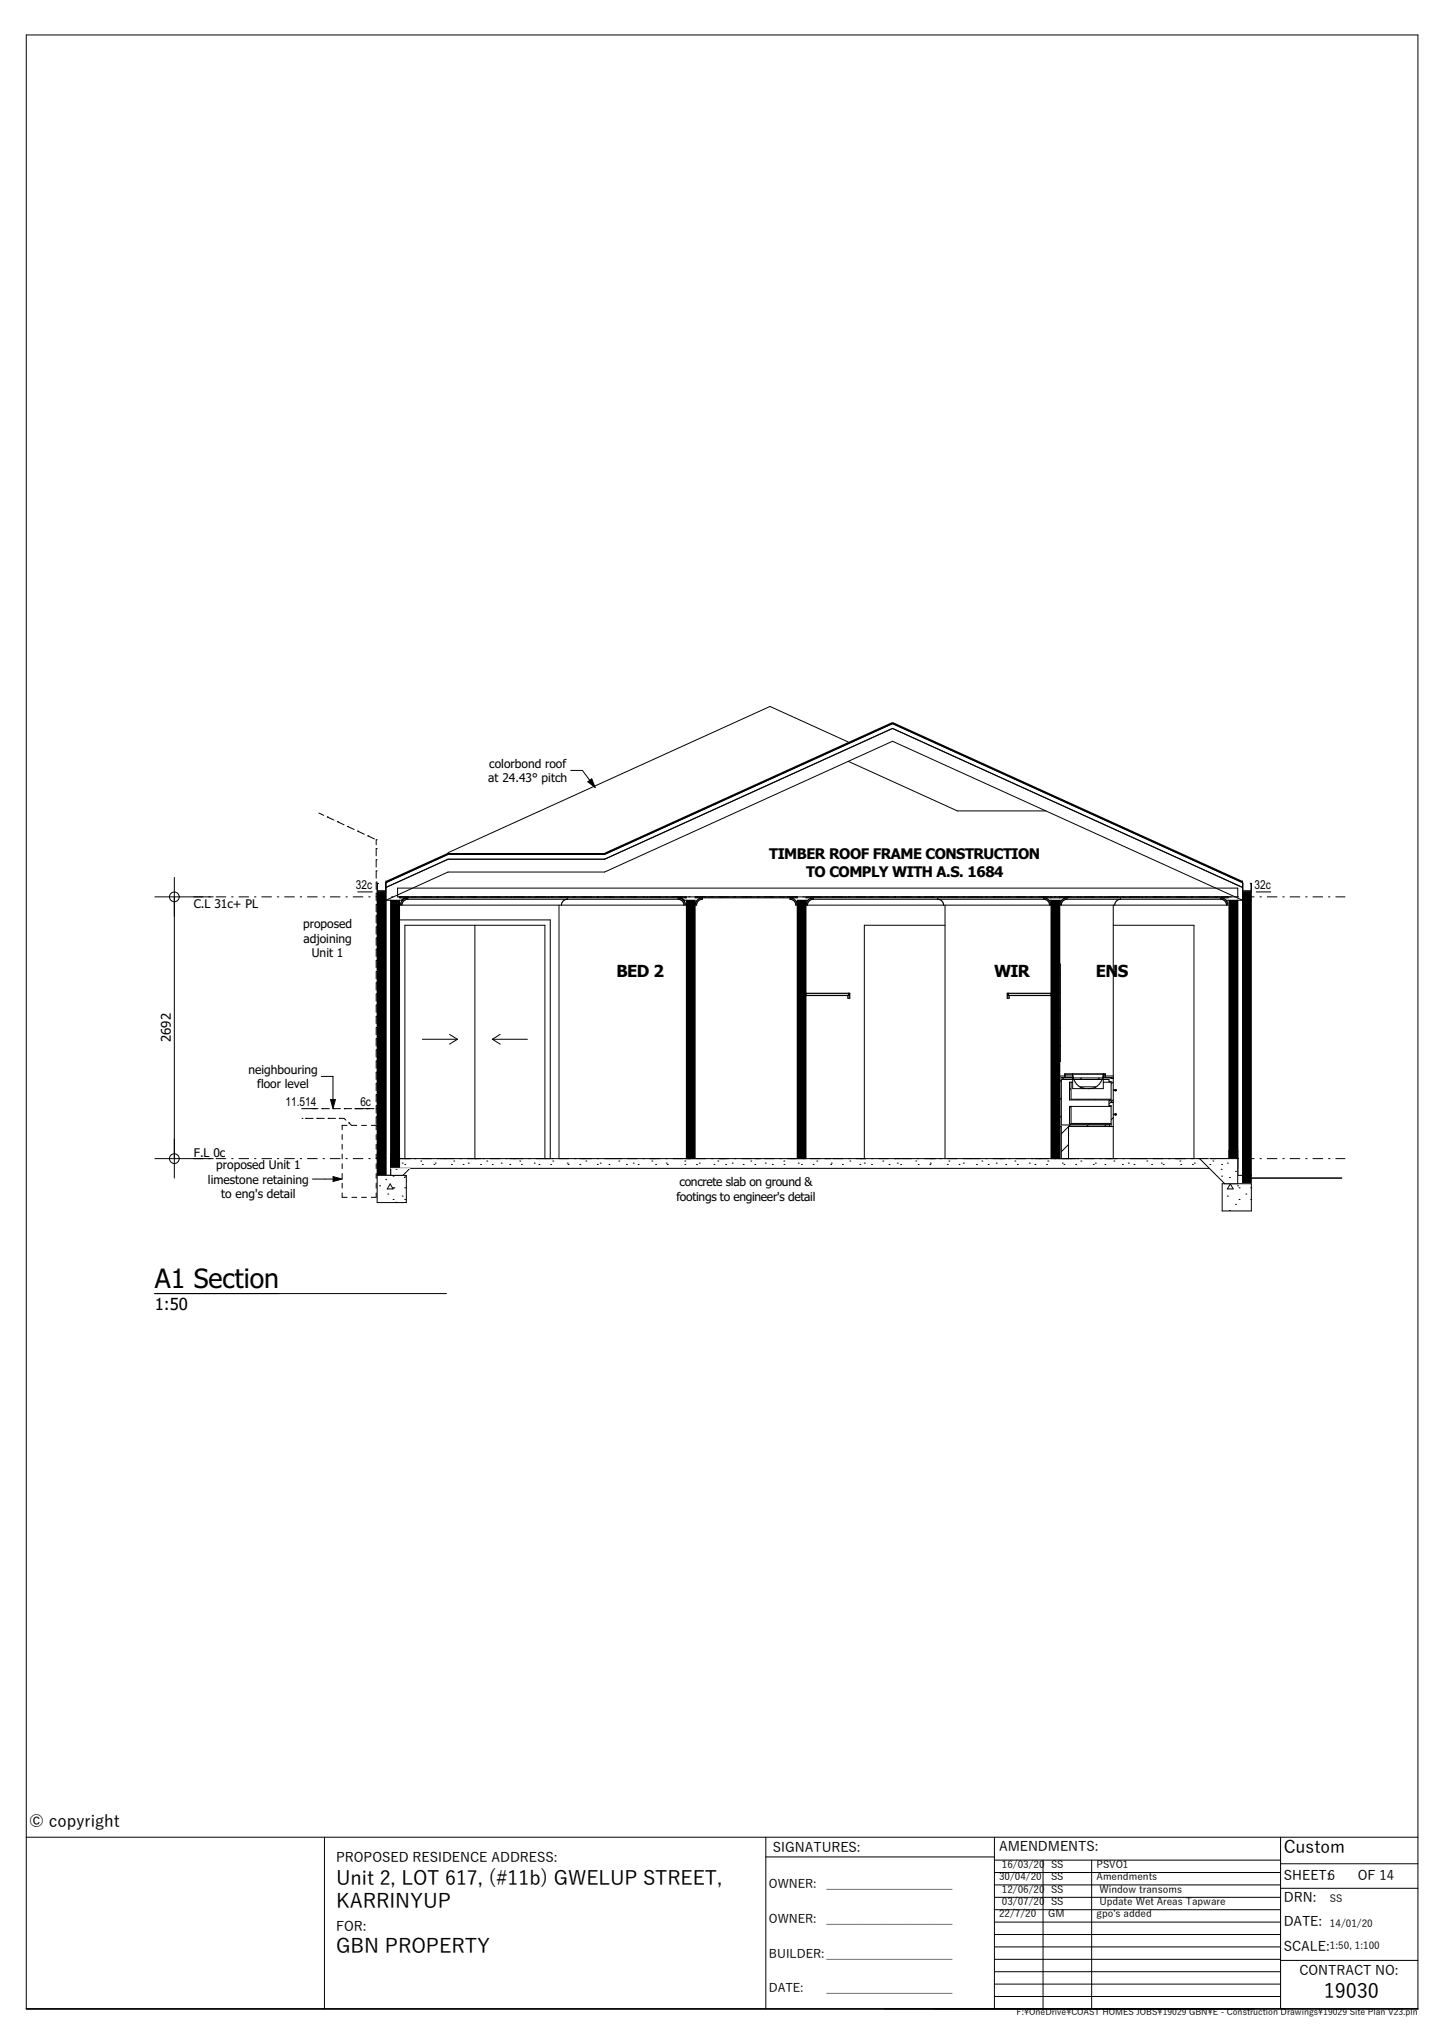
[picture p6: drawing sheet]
<svg xmlns="http://www.w3.org/2000/svg" width="297mm" height="420mm" viewBox="0 0 297 420" stroke-linecap="round" stroke-linejoin="round" font-family="sans-serif">
<g fill="none" stroke="#000" stroke-width=".21">
<path d="M5.4 7.2h286.2v406h-286.2zM5.4 377.9h286.2M66.7 377.9v35.3M157.5 377.9v35.3M204.5 377.9v35.3M263.4 377.9v35.3M157.5 381.9h47M204.5 397.9h58.9M204.5 395.3h58.9M204.5 392.8h58.9M204.5 390.2h58.9M204.5 387.7h58.9"/>
<path d="M204.5 385.1h58.9M204.5 382.6h58.9M214.5 382.6v30.6M224.5 382.6v30.6M263.4 383.3h28.2M263.4 388.4h28.2M204.5 408.1h58.9M204.5 405.5h58.9M204.5 403h58.9M204.5 400.4h58.9M204.5 410.6h58.9M263.4 403.2h28.2"/>
</g>
<!-- layer: D1  WALLS-(external) -->
<g fill="#000">
<path d="M77.6 185.2h1.8v56.5h-1.8z" fill-rule="evenodd"/>
<path d="M80.4 185.2h1.8v56.5h-1.8z" fill-rule="evenodd"/>
<path d="M252.8 185.2h1.8v56.5h-1.8z" fill-rule="evenodd"/>
<path d="M255.6 185.2h1.8v56.5h-1.8z" fill-rule="evenodd"/>
</g>
<!-- layer: D2  WALLS-(internal) -->
<g fill="#000">
<path d="M141.2 185.2h1.8v53.1h-1.8z" fill-rule="evenodd"/>
<path d="M164 185.2h1.8v53.1h-1.8z" fill-rule="evenodd"/>
</g>
<!-- layer: E1 CABINET-(benchtop) -->
<g fill="#fff">
<path d="M165.8 204.3h8.8v.4h-8.8z" fill-rule="evenodd"/>
<path d="M174.6 204.3h.2v1h-.4v-.6h.2z" fill-rule="evenodd"/>
</g>
<!-- layer: D1  WALLS-(external) -->
<g fill="#000">
<path d="M77.6 183.4h1.8v1.8h-1.8z" fill-rule="evenodd"/>
<path d="M255.6 183.4h1.8v1.8h-1.8z" fill-rule="evenodd"/>
</g>
<!-- layer: J1  ROOF-(cover) -->
<g fill="#000">
<path d="M124.4 175.4l59.2-26.9v.3l-59.2 26.9z" fill-rule="evenodd"/>
<path d="M79.4 181.2l12.8-5.8v.3l-12.8 5.8z" fill-rule="evenodd"/>
<path d="M183.6 148.5l72 32.7v.3l-72-32.7z" fill-rule="evenodd"/>
</g>
<g fill="none" stroke="#fff" stroke-width=".21">
<path d="M170 158.6l-9.5 1.7M173.3 157.1l-9.5 1.7M176.6 155.6l-9.5 1.7M179.9 154.1l-9.5 1.7M183.2 152.6l-9.5 1.7M183.6 149.8h.1M185 150.5l-4.7 .8M186.5 151.1l-9.5 1.7M187.9 151.8l-4.1 .7M189.4 152.5l-4.2 .7M190.8 153.1l-4.1 .8M192.3 153.8l-4.2 .7"/>
<path d="M193.7 154.4l-4.1 .8M195.2 155.1l-4.2 .7M196.6 155.8l-4.2 .7M198.1 156.4l-4.2 .8M199.5 157.1l-4.2 .7M201 157.7l-4.2 .8M202.4 158.4l-4.2 .7M203.9 159l-4.2 .8M205.3 159.7l-4.2 .7M91.1 179.9l-9.5 1.6M93.3 176.7l-1.8 .3M98.4 176.7l-10.2 1.8"/>
<path d="M103.6 176.7l-18.7 3.3M108.8 176.7l-15 2.7M114 176.7l-15 2.7M119.2 176.7l-15 2.7M127.3 178l-7.5 1.4M130.6 176.5l-16 2.9M133.8 175.1l-24.4 4.3M137.1 173.6l-9.5 1.6M140.4 172.1l-9.5 1.6M143.7 170.6l-9.5 1.6M147 169.1l-9.5 1.7M150.3 167.6l-9.5 1.7"/>
<path d="M153.6 166.1l-9.5 1.7M156.9 164.6l-9.5 1.7M160.1 163.1l-9.4 1.7M163.4 161.6l-9.4 1.7M166.7 160.1l-9.5 1.7M206.8 160.4l-4.2 .7M208.2 161l-4.2 .8M209.7 161.7l-4.2 .7M211.1 162.3l-4.2 .8M212.6 163l-4.2 .7M214 163.7l-4.2 .7M215.5 164.3l-4.2 .8"/>
<path d="M216.9 165l-4.2 .7M218.4 165.6l-4.2 .8M219.8 166.3l-4.2 .7M221.3 166.9l-4.2 .8M222.7 167.6l-4.2 .7M224.2 168.3l-4.2 .7M225.6 168.9l-4.2 .8M227.1 169.6l-4.2 .7M228.5 170.2l-4.2 .8M230 170.9l-4.2 .7M231.4 171.6l-4.2 .7M232.9 172.2l-4.2 .8"/>
<path d="M234.3 172.9l-4.2 .7M235.8 173.5l-4.2 .8M237.2 174.2l-4.2 .7M238.7 174.8l-4.2 .8M240.1 175.5l-4.2 .7M241.6 176.2l-4.2 .7M243 176.8l-4.2 .8M244.5 177.5l-4.2 .7M245.9 178.1l-4.2 .8M247.4 178.8l-4.2 .7M248.8 179.5l-4.2 .7M81.2 184.3l-1.8 .4"/>
<path d="M84.5 182.8l-5.1 .9M87.8 181.3l-8.4 1.5M250.3 180.1l-4.2 .8M251.7 180.8l-4.2 .7M253.2 181.4l-4.2 .8M254.6 182.1l-4.2 .7M255.6 184.7l-.8 .1M255.6 183.7l-2.3 .4M255.6 182.8l-3.7 .7"/>
</g>
<path d="M92.2 175.6h32.2" fill="none" stroke="#000" stroke-width=".35"/>
<g fill="#7f7f7f">
<path d="M255.6 181.7v1.5h1.7v-1.4l-.1-.1h.2v1.6h-1.8z" fill-rule="evenodd"/>
<path d="M77.6 181.7h.2l-.2 .1v1.4h1.7l.1-1.5v1.6h-1.8z" fill-rule="evenodd"/>
</g>
<g fill="none" stroke="#000" stroke-width=".21">
<path d="M84.9 184.5l-.2 .2M87.4 184.5l-.2 .2M90 184.5l-.2 .2M92.5 184.5l-.2 .2M95.1 184.5l-.2 .2M97.6 184.5l-.2 .2M100.2 184.5l-.2 .2M102.7 184.5l-.2 .2M105.2 184.5l-.2 .2M107.8 184.5l-.2 .2M110.3 184.5l-.2 .2M112.9 184.5l-.2 .2"/>
<path d="M115.4 184.5l-.2 .2M118 184.5l-.2 .2M120.5 184.5l-.2 .2M123.1 184.5l-.2 .2M125.6 184.5l-.2 .2M128.2 184.5l-.2 .2M130.7 184.5l-.2 .2M133.2 184.5l-.2 .2M135.8 184.5l-.2 .2M138.3 184.5l-.2 .2M140.9 184.5l-.2 .2M143.4 184.5l-.2 .2"/>
<path d="M146 184.5l-.2 .2M148.5 184.5l-.2 .2M151.1 184.5l-.2 .2M153.6 184.5l-.2 .2M156.2 184.5l-.2 .2M158.7 184.5l-.2 .2M161.2 184.5l-.2 .2M163.8 184.5l-.2 .2M166.3 184.5l-.2 .2M168.9 184.5l-.2 .2M171.4 184.5l-.2 .2M174 184.5l-.2 .2"/>
<path d="M176.5 184.5l-.2 .2M179.1 184.5l-.2 .2M181.6 184.5l-.2 .2M184.2 184.5l-.2 .2M186.7 184.5l-.2 .2M189.2 184.5l-.2 .2M191.8 184.5l-.2 .2M194.3 184.5l-.2 .2M196.9 184.5l-.2 .2M199.4 184.5l-.2 .2M202 184.5l-.2 .2M204.5 184.5l-.2 .2"/>
<path d="M207.1 184.5l-.2 .2M209.6 184.5l-.2 .2M212.2 184.5l-.2 .2M214.7 184.5l-.2 .2M219.8 184.5l-.2 .2M222.3 184.5l-.2 .2M224.9 184.5l-.2 .2M227.4 184.5l-.2 .2M230 184.5l-.2 .2M232.5 184.5l-.2 .2M235.1 184.5l-.2 .2M237.6 184.5l-.2 .2"/>
<path d="M240.2 184.5l-.2 .2M242.7 184.5l-.2 .2M245.3 184.5l-.2 .2M247.8 184.5l-.2 .2M250.3 184.5l-.2 .2"/>
</g>
<g fill="#7f7f7f">
<path d="M82.9 185l1-.3v.3a1.2 1.2 0 0 0-1.2 1.2h-.3v-.3z" fill-rule="evenodd"/>
<path d="M139.5 184.7a1.5 1.5 0 0 1 1.5 1.5h-.3a1.2 1.2 0 0 0-1.2-1.2z" fill-rule="evenodd"/>
<path d="M166.3 185l1-.3v.3a1.2 1.2 0 0 0-1.2 1.2h-.3v-.3z" fill-rule="evenodd"/>
<path d="M214.7 184.7a1.5 1.5 0 0 1 1.5 1.5h-.3a1.2 1.2 0 0 0-1.2-1.2z" fill-rule="evenodd"/>
<path d="M218.5 185l1-.3v.3a1.2 1.2 0 0 0-1.2 1.2h-.3v-.3z" fill-rule="evenodd"/>
<path d="M251.1 184.7a1.5 1.5 0 0 1 1.5 1.5h-.3a1.2 1.2 0 0 0-1.2-1.2z" fill-rule="evenodd"/>
<path d="M143.5 185l1-.3v.3a1.2 1.2 0 0 0-1.2 1.2h-.3v-.3z" fill-rule="evenodd"/>
<path d="M162.5 184.7a1.5 1.5 0 0 1 1.5 1.5h-.3a1.2 1.2 0 0 0-1.2-1.2z" fill-rule="evenodd"/>
</g>
<!-- layer: D2  WALLS-(internal) -->
<path d="M216.2 185.2h1.8v53.1h-1.8z" fill-rule="evenodd" fill="#000"/>
<!-- layer: F1  PLUMBING-(fixtures) -->
<path d="M220 222.6h.3v3.5h8.2v.1h-8.5z" fill-rule="evenodd" fill="#fff"/>
<path d="M220.3 223.9l-.3 .3M221.7 226.1l-.1 .1M225.4 226.1l-.2 .1" fill="none" stroke="#000" stroke-width=".21"/>
<path d="M228.5 226.8h.5v4.9h-.5z" fill-rule="evenodd" fill="#fff"/>
<path d="M229 229.9l-.5 .4" fill="none" stroke="#000" stroke-width=".21"/>
<path d="M218 198.3v20z" fill-rule="evenodd" fill="#fff"/>
<path d="M218 215.1h.1M218 211.5h.1M218 207.8h.1M218 204.1h.1M218 200.4h.1" fill="none" stroke="#000" stroke-width=".21"/>
<path d="M218 198.3h.1v20h-.1z" fill-rule="evenodd" fill="#fff"/>
<path d="M218.1 215l-.1 .1M218.1 211.3l-.1 .2M218.1 207.7l-.1 .1M218.1 204l-.1 .1M218.1 200.3l-.1 .1" fill="none" stroke="#000" stroke-width=".21"/>
<path d="M220 227.6h.3v3.5h8.2v.1h-8.5z" fill-rule="evenodd" fill="#fff"/>
<path d="M220.3 227.6l-.3 .2M220.4 231.1l-.1 .1M224.1 231.1l-.2 .1M227.8 231.1l-.2 .1" fill="none" stroke="#000" stroke-width=".21"/>
<path d="M228.1 226.4h.4v1h-.4z" fill-rule="evenodd" fill="#fff"/>
<path d="M228.5 226.6l-.4 .5" fill="none" stroke="#000" stroke-width=".21"/>
<path d="M218.3 231.4h9.9v.3h-9.9z" fill-rule="evenodd" fill="#fff"/>
<path d="M220.1 231.4l-.3 .3M223.8 231.4l-.3 .3M227.5 231.4l-.4 .3" fill="none" stroke="#000" stroke-width=".21"/>
<path d="M218.3 221.7h10.2v.3h-10.2z" fill-rule="evenodd" fill="#fff"/>
<path d="M218.8 221.7l-.4 .3M222.4 221.7l-.3 .3M226.1 221.7l-.3 .3" fill="none" stroke="#000" stroke-width=".21"/>
<path d="M218 221.7h.3v10h-.3z" fill-rule="evenodd" fill="#fff"/>
<path d="M218.3 229.5l-.3 .3M218.3 225.9l-.3 .3M218.3 222.2l-.3 .3" fill="none" stroke="#000" stroke-width=".21"/>
<path d="M219 220.9h1.6z" fill-rule="evenodd" fill="#fff"/>
<path d="M219.6 220.9h.1" fill="none" stroke="#000" stroke-width=".21"/>
<g fill="#fff">
<path d="M226.9 220.9h.4z" fill-rule="evenodd"/>
<path d="M218 221.3h1v.3l-1 .1z" fill-rule="evenodd"/>
</g>
<path d="M219 221.4l-.2 .2" fill="none" stroke="#000" stroke-width=".21"/>
<g fill="#fff">
<path d="M227.3 221.3h1.7v.4l-1.7-.1z" fill-rule="evenodd"/>
<path d="M228.5 221.8h.5v4.9h-.5z" fill-rule="evenodd"/>
</g>
<path d="M229 226.2l-.5 .4M229 222.5l-.5 .5" fill="none" stroke="#000" stroke-width=".21"/>
<path d="M218.3 231.7h1.5v6.6h-1.5z" fill-rule="evenodd" fill="#fff"/>
<path d="M219.8 235.4l-1.5 1.5M219.8 231.7l-1.5 1.5" fill="none" stroke="#000" stroke-width=".21"/>
<path d="M228.1 222h.4v.4h-.4z" fill-rule="evenodd" fill="#fff"/>
<!-- layer: E1 CABINET-(benchtop) -->
<g fill="#fff">
<path d="M207.4 204.3h8.8v.4h-8.8z" fill-rule="evenodd"/>
<path d="M207.2 204.3h.2v.4h.2v.6h-.4z" fill-rule="evenodd"/>
</g>
<!-- layer: C1  CONCRETE-(floor slab) -->
<path d="M80.4 238.3h174.2v2h-174.2z" fill-rule="evenodd" fill="#fff"/>
<g fill="none" stroke="#000" stroke-width=".21">
<path d="M80.4 238.3h174.2v2h-174.2zM80.8 239.5h.1M82.7 239.2h.1M83.2 239.5h.1M86.5 238.8h.1M86.8 239.5h.1M89.2 239.5h.1M89.5 239.2h.1M92.8 239.5h.1M93.3 238.8h.1M95.2 239.5h.1M96.3 239.2h.1"/>
<path d="M98.8 239.5h.1M100.1 238.8h.1M101.2 239.5h.1M103.1 239.2h.1M104.8 239.5h.1M106.9 238.8h.1M107.2 239.5h.1M109.9 239.2h.1M110.8 239.5h.1M113.2 239.5h.1M113.7 238.8h.1M116.7 239.2h.1"/>
<path d="M116.8 239.5h.1M119.2 239.5h.1M120.5 238.8h.1M122.8 239.5h.1M123.5 239.2h.1M125.2 239.5h.1M127.3 238.8h.1M128.8 239.5h.1M130.2 239.2h.1M131.2 239.5h.1M134.1 238.8h.1M134.8 239.5h.1"/>
<path d="M137 239.2h.1M137.2 239.5h.1M140.8 239.5h.1M140.9 238.8h.1M143.2 239.5h.1M143.8 239.2h.1M146.8 239.5h.1M147.6 238.8h.1M149.2 239.5h.1M150.6 239.2h.1M152.8 239.5h.1M154.4 238.8h.1"/>
<path d="M155.2 239.5h.1M157.4 239.2h.1M158.8 239.5h.1M161.2 238.8h.1M161.2 239.5h.1M164.2 239.2h.1M164.8 239.5h.1M167.2 239.5h.1M168 238.8h.1M170.8 239.5h.1M171 239.2h.1M173.2 239.5h.1"/>
<path d="M174.8 238.8h.1M176.8 239.5h.1M177.8 239.2h.1M179.2 239.5h.1M181.6 238.8h.1M182.8 239.5h.1M184.6 239.2h.1M185.2 239.5h.1M188.4 238.8h.1M188.8 239.5h.1M191.2 239.5h.1M191.3 239.2h.1"/>
<path d="M194.8 239.5h.1M195.2 238.8h.1M197.2 239.5h.1M198.1 239.2h.1M200.8 239.5h.1M201.9 238.8h.1M203.2 239.5h.1M204.9 239.2h.1M206.8 239.5h.1M208.7 238.8h.1M209.2 239.5h.1M211.7 239.2h.1"/>
<path d="M212.8 239.5h.1M215.2 239.5h.1M215.5 238.8h.1M218.5 239.2h.1M218.8 239.5h.1M221.2 239.5h.1M222.3 238.8h.1M224.8 239.5h.1M225.3 239.2h.1M227.2 239.5h.1M229.1 238.8h.1M230.8 239.5h.1"/>
<path d="M232.1 239.2h.1M233.2 239.5h.1M235.9 238.8h.1M236.8 239.5h.1M238.9 239.2h.1M239.2 239.5h.1M242.7 238.8h.1M242.8 239.5h.1M245.2 239.5h.1M245.6 239.2h.1M248.8 239.5h.1M249.5 238.8h.1"/>
<path d="M251.2 239.5h.1M252.4 239.2h.1"/>
</g>
<!-- layer: D1  WALLS-(external) -->
<path d="M79.4 185.2h2.8v56.5h-4.6v-58.3h1.8v58.3M80.4 185.2v56.5M254.6 185.2v56.5M255.6 185.2h-2.8v56.5h4.6v-58.3h-1.8v58.3" fill="none" stroke="#000" stroke-width=".21"/>
<!-- layer: D2  WALLS-(internal) -->
<g fill="none" stroke="#000" stroke-width=".21">
<path d="M82.2 185.2h.6M82.2 189.2h31v49.1M97.7 190.3v48M115 186.2v52.1M140.6 185.2h2.4v53.1h-1.8v-53.1M165.8 185.2v53.1h-1.8v-53.1h2.2M194.4 186.2v52.1M194.4 190.3h-16.6v48M215.8 185.2h2.6M216.2 185.2v53.1h1.8v-53.1M229 186.2v35.1M229 190.3h16.6v48"/>
<path d="M252.2 185.2h.6M86.9 213.8h7.2M92.5 212.8l1.6 1M94.1 213.8l-1.6 1M101.3 213.8h7.2M101.3 213.8l1.6 1M102.9 212.8l-1.6 1M83.3 238.3v-48h28.8v48M229 231.7v6.6"/>
</g>
<!-- layer: E1 CABINET-(benchtop) -->
<path d="M174.6 204.3v.4h-8.8v-.4h9v1h-.4v-.6M207.4 204.3v.4h8.8v-.4h-9v1h.4v-.6" fill="none" stroke="#000" stroke-width=".25"/>
<!-- layer: J1  ROOF-(cover) -->
<path d="M174.5 156.6l22.4 10.2h18.2M174.5 152.6l-16.1-7.3-66.2 30.1M79.4 182.5l12.8-5.8h32.2l59.2-26.9 72 32.7M79.4 181.2v4l12.8-5.8h32.2l59.2-26.9 72 32.7v-4M79.4 181.5l12.8-5.8h32.2l59.2-26.9 72 32.7" fill="none" stroke="#000" stroke-width=".21"/>
<path d="M77.6 181.7h.2l-.2 .1v1.4h1.7l.1-1.5v1.6h-1.8zM255.6 181.7v1.5h1.7v-1.4l-.1-.1h.2v1.6h-1.8z" fill="none" stroke="#000" stroke-width=".21"/>
<g fill="none" stroke="#000" stroke-width=".21">
<path d="M82.2 184.5h59v.2h-59zM82.4 184.5v.2M83.6 184.7a1.5 1.5 0 0 0-1.2 1.5h58.6a1.5 1.5 0 0 0-1.3-1.5M83.9 185h55.6M83.9 185a1.2 1.2 0 0 0-1.2 1.2M83.9 185v-.3h-.5l-.8 .5M116.7 184.7v.3a1.2 1.2 0 0 0-1.2 1.2M139.5 185v-.3h.4l.9 .5M139.5 185a1.2 1.2 0 0 1 1.2 1.2M141 184.5v.2M143 184.5h21v.2h-21zM143.5 185l1-.3v.3a1.2 1.2 0 0 0-1.2 1.2h-.3v-.3z"/>
<path d="M162.5 184.7a1.5 1.5 0 0 1 1.5 1.5h-.3a1.2 1.2 0 0 0-1.2-1.2zM165.8 184.5h86.8v.2h-86.8zM167.3 185v-.3a1.5 1.5 0 0 0-1.5 1.5h50.4a1.5 1.5 0 0 0-1.5-1.5v.3M167.3 185h47.4M167.3 185a1.2 1.2 0 0 0-1.2 1.2M192.9 184.7v.3a1.2 1.2 0 0 1 1.2 1.2M214.7 185a1.2 1.2 0 0 1 1.2 1.2M216.2 184.5v.2M218 184.5v.2M219.5 185v-.3a1.5 1.5 0 0 0-1.5 1.5h34.6a1.5 1.5 0 0 0-1.5-1.5v.3M219.5 185h31.6M219.5 185a1.2 1.2 0 0 0-1.2 1.2"/>
<path d="M230.5 184.7v.3a1.2 1.2 0 0 0-1.2 1.2M251.1 185a1.2 1.2 0 0 1 1.2 1.2"/>
</g>
<!-- layer: F1  PLUMBING-(fixtures) -->
<g fill="none" stroke="#000" stroke-width=".21">
<path d="M218 198.3h.1v20h-.1zM218 238.3h.1M218 231.7h.1M219 221.6v-.7h8.3v.7M220.3 222.6v3.5h8.2v-3.7h-.4v-.4h-9.8v9.4h9.9M220.6 222.6h-.6v3.6h8.5v.2h-.4v1h.4v3.7h-8.2v-3.5M220.6 221.6l-2.3 .1h10.7M220.6 221.3h-2.6v17M222.1 223.5a3.2 3.2 0 0 1-1.5-2.6v3h6.3v-3a2.93 2.93 0 0 1-3.2 3M222.1 223.5l1.2 .4M222.1 223.5h3.3M222.6 223.8h.2"/>
<path d="M226.9 222.6h1.6M226.9 221.3h2.1v10.4h-9.2v6.6h-1.5v-6.6h-.3M226.9 221.6l1.8 .1M228.2 222.4v.2M228.2 226.2v.2M228.2 227.4v.2M228.2 231.2v.5M228.5 227.6h-8.5v3.6h8.5v.5M228.5 221.7l.5 .1M229 224.2h.4M229 224.3h.4M229 229.1h.4"/>
<path d="M229 229.3h.4M229 226.7h-.5l.5 .1M229.4 224.2v.1M229.4 229.1v.2M229.5 224.1l-.1 .1M229.5 224.1l.1 .1M229.5 229.1h-.1M229.5 229.1h.1M229.6 224.2l-.1 .1h-.1M229.6 229.1l-.1 .2h-.1"/>
</g>
<!-- layer: K1  TEXT-(notes) -->
<g fill="none" stroke="#000" stroke-width=".21">
<path d="M117.4 158.5h2.4l1.5 2M65.6 167.2l1 .5M67.3 168h.1M67.3 168l1.4 .7M69.4 169h.1M69.4 169l1.4 .6M71.5 170h.1M71.5 170l1.3 .6M73.6 170.9h.1M73.6 170.9l1.3 .7M75.7 171.9h.1M75.7 171.9l1.3 .7"/>
<path d="M77.4 179.1h.1M77.4 176.8h.1M77.4 174.5h.1M77.4 172.7v1M77.4 174.5v1.5M77.4 176.8v1.5M77.4 179.1v1.5M77.4 172.7h.1M120.9 160.8l.8-.6 .7 1.8zM31.9 184.5h12M35.9 180.5v61.8M44.4 184.5h2"/>
<path d="M47.6 184.5h.3M49.1 184.5h2M52.3 184.5h.3M53.8 184.5h2M57 184.5h.3M58.5 184.5h2M61.7 184.5h.3M63.2 184.5h2M66.4 184.5h.3M67.9 184.5h2M71.1 184.5h.3M72.6 184.5h2"/>
<path d="M73.6 183.4h3M75.8 184.5h.3M77.3 184.5h2M77.4 199.8h.1M77.4 197.5h.1M77.4 195.2h.1M77.4 192.9h.1M77.4 190.6h.1M77.4 188.3h.1M77.4 186h.1M77.4 183.7h.1M77.4 181.4h.1"/>
<path d="M77.4 181.4v1.5M77.4 183.7v1.5M77.4 186v1.5M77.4 188.3v1.5M77.4 190.6v1.5M77.4 192.9v1.5M77.4 195.2v1.5M77.4 197.5v1.5M77.4 199.8v1.5M80.5 184.5h.3M82 184.5h2M85.2 184.5h.3"/>
<path d="M86.7 184.5h2M89.9 184.5h.3M91.4 184.5h2M94.6 184.5h.3M96.1 184.5h2M99.3 184.5h.3M100.8 184.5h2M104 184.5h.3M105.5 184.5h2M108.7 184.5h.3M110.2 184.5h2M113.4 184.5h.3"/>
<path d="M114.9 184.5h2M118.1 184.5h.3M119.6 184.5h2M122.8 184.5h.3M124.3 184.5h2M127.5 184.5h.3M129 184.5h2M132.2 184.5h.3M133.7 184.5h2M136.9 184.5h.3M138.4 184.5h2M141.6 184.5h.3"/>
<path d="M143.1 184.5h2M146.3 184.5h.3M147.8 184.5h2M151 184.5h.3M152.5 184.5h2M155.7 184.5h.3M157.2 184.5h2M160.4 184.5h.3M161.9 184.5h2M165.1 184.5h.3M166.6 184.5h2M169.8 184.5h.3"/>
<path d="M171.3 184.5h2M174.5 184.5h.3M176 184.5h2M179.2 184.5h.3M180.7 184.5h2M183.9 184.5h.3M185.4 184.5h2M188.6 184.5h.3M190.1 184.5h2M193.3 184.5h.3M194.8 184.5h2M198 184.5h.3"/>
<path d="M199.5 184.5h2M202.7 184.5h.3M204.2 184.5h2M207.4 184.5h.3M208.9 184.5h2M212.1 184.5h.3M213.6 184.5h2M216.8 184.5h.3M218.3 184.5h2M221.5 184.5h.3M223 184.5h2M226.2 184.5h.3"/>
<path d="M227.7 184.5h2M230.9 184.5h.3M232.4 184.5h2M235.6 184.5h.3M237.1 184.5h2M240.3 184.5h.3M241.8 184.5h2M245 184.5h.3M246.5 184.5h2M249.7 184.5h.3M251.2 184.5h2M254.4 184.5h.3"/>
<path d="M255.9 184.5h2M258.4 183.4h3M259.1 184.5h.3M260.6 184.5h2M263.8 184.5h.3M265.3 184.5h2M268.5 184.5h.3M270 184.5h2M273.2 184.5h.3M274.7 184.5h1.9M77.4 218.2h.1M77.4 215.9h.1"/>
<path d="M77.4 213.6h.1M77.4 211.3h.1M77.4 209h.1M77.4 206.7h.1M77.4 204.4h.1M77.4 202.1h.1M77.4 202.1v1.5M77.4 204.4v1.5M77.4 206.7v1.5M77.4 209v1.5M77.4 211.3v1.5M77.4 213.6v1.5"/>
<path d="M77.4 215.9v1.5M77.4 218.2v1.5M31.9 238.3h12M35.9 238.3h.1M44.4 238.3h2M47.6 238.3h.3M49.1 238.3h2M52.3 238.3h.3M53.8 238.3h2M57 238.3h.3M58.5 238.3h2M61.7 238.3h.3"/>
<path d="M62.1 230h.1M62.9 230h.1M62.9 230h1.5M63.2 238.3h2M64.3 228h1.1M65.2 230h.1M65.2 230h1.5M66.1 221.4h2.4v4.8M66.2 228h.1M66.2 228h1.5M66.4 238.3h.3M67.5 230h.1"/>
<path d="M67.5 230h1.5M67.9 238.3h2M68 226.2h1l-.5 1.8zM68.5 228h.1M68.5 228h1.5M69.8 230h.1M69.8 230h1l.4 .4M70.8 228h.1M70.8 228h1.5M71.1 238.3h.3M71.7 230.9h.1M71.7 230.9l.6 .6"/>
<path d="M72.6 238.3h2M73 228h3.9M73.1 228h.1M75.4 228h.1M75.8 238.3h.3M77.3 238.3h2M77.4 231.5h.1M77.4 229.7h.1M77.4 227.4h.1M77.4 225.1h.1M77.4 222.8h.1M77.4 220.5h.1"/>
<path d="M77.4 228h.1M77.4 220.5v1.5M77.4 222.8v1.5M77.4 225.1v1.5M77.4 227.4v1.5M77.4 229.7v1.5M80.4 237.3h1.8v3.6h-1.8zM80.5 238.3h.3M82 238.3h2M85.2 238.3h.3M86.7 238.3h2M89.9 238.3h.3"/>
<path d="M91.4 238.3h2M94.6 238.3h.3M96.1 238.3h2M99.3 238.3h.3M100.8 238.3h2M104 238.3h.3M105.5 238.3h2M108.7 238.3h.3M110.2 238.3h2M113.4 238.3h.3M114.9 238.3h2M118.1 238.3h.3"/>
<path d="M119.6 238.3h2M122.8 238.3h.3M124.3 238.3h2M127.5 238.3h.3M129 238.3h2M132.2 238.3h.3M133.7 238.3h2M136.9 238.3h.3M138.4 238.3h2M141.6 238.3h.3M143.1 238.3h2M146.3 238.3h.3"/>
<path d="M147.8 238.3h2M151 238.3h.3M152.5 238.3h2M155.7 238.3h.3M157.2 238.3h2M160.4 238.3h.3M161.9 238.3h2M165.1 238.3h.3M166.6 238.3h2M169.8 238.3h.3M171.3 238.3h2M174.5 238.3h.3"/>
<path d="M176 238.3h2M179.2 238.3h.3M180.7 238.3h2M183.9 238.3h.3M185.4 238.3h2M188.6 238.3h.3M190.1 238.3h2M193.3 238.3h.3M194.8 238.3h2M198 238.3h.3M199.5 238.3h2M202.7 238.3h.3"/>
<path d="M204.2 238.3h2M207.4 238.3h.3M208.9 238.3h2M212.1 238.3h.3M213.6 238.3h2M216.8 238.3h.3M218.3 238.3h2M221.5 238.3h.3M223 238.3h2M226.2 238.3h.3M227.7 238.3h2M230.9 238.3h.3"/>
<path d="M232.4 238.3h2M235.6 238.3h.3M237.1 238.3h2M240.3 238.3h.3M241.8 238.3h2M245 238.3h.3M246.5 238.3h2M249.7 238.3h.3M251.2 238.3h3.5M252.8 238.3v-1.6h1.8v1.6M255.9 238.3h2M259.1 238.3h.3"/>
<path d="M260.6 238.3h2M263.8 238.3h.3M265.3 238.3h2M268.5 238.3h.3M270 238.3h2M273.2 238.3h.3M274.7 238.3h1.9M64.3 242.5h4.2M68.5 242l1.9 .5-1.9 .5zM255.6 241.7h1.8v1.8h-1.8z"/>
<circle cx="35.9" cy="184.5" r="1"/>
<circle cx="35.9" cy="238.3" r="1"/>
</g>
<g fill="#000">
<path d="M120.9 160.8l.8-.6 .7 1.8zM68 226.2h1l-.5 1.8zM68.5 242l1.9 .5-1.9 .5z"/>
<path d="M80.4 237.3h1.8v3.6h-1.8z" fill-rule="evenodd"/>
<path d="M252.8 236.7h1.8v1.6h-1.8z" fill-rule="evenodd"/>
<path d="M255.6 241.7h1.8v1.8h-1.8z" fill-rule="evenodd"/>
</g>
<path d="M81.8 182.7h172.8v1.8h-172.8z" fill="none" stroke="#000" stroke-width=".21"/>
<!-- layer: K1  TEXT-(notes) -->
<path d="M257.4 242.3h18.6" fill="none" stroke="#000" stroke-width=".3"/>
<path d="M77.6 241.7h6v5.6h-6z" fill-rule="evenodd" fill="#fff"/>
<g fill="none" stroke="#000" stroke-width=".21">
<path d="M77.6 241.7h6v5.6h-6zM78.1 243.9h.1M79.3 242.6h.1M79.8 245.6h.1M80.2 243.5l.6 1h-1.2zM80.8 246.7h.1M80.8 244.3h.1M80.8 241.9h.1M81 244.3h.1M81.5 247.3h.1M82.7 246h.1M83.2 242.2h.1"/>
<path d="M83.2 246.7h.1M83.2 244.3h.1M83.2 241.9h.1"/>
</g>
<path d="M80.4 240.3h3.9l-1.4 1.4h-2.5z" fill-rule="evenodd" fill="#fff"/>
<g fill="none" stroke="#000" stroke-width=".21">
<path d="M70.4 233.4v1M70.4 235.4v1M70.4 237.4v1M70.4 239.4v1M71.4 231.5h-1v.9M72.4 231.5h1M74.4 231.5h1M76.4 231.5h1v.9M77.4 233.4v1M77.4 235.4v1M77.4 237.4v1M77.4 239.4v1"/>
<path d="M70.4 241.4v1M70.4 243.4v1M70.4 245.4v.9h1M72.4 246.3h1M74.4 246.3h1M77.4 245.4v.9h-1M77.4 241.4v1M77.4 243.4v1M80.4 240.3h3.9l-1.4 1.4h-2.5zM81.5 240.5h.1"/>
</g>
<path d="M251.4 243.5h6v5.6h-6z" fill-rule="evenodd" fill="#fff"/>
<path d="M251.4 243.5h6v5.6h-6zM252.4 246h.1M252.9 249h.1M253 243.5l.6 1h-1.2zM254.1 247.7h.1M254.6 243.9h.1M254.8 246.7h.1M254.8 244.3h.1M256.3 245.6h.1M257.2 246.7h.1M257.2 244.3h.1" fill="none" stroke="#000" stroke-width=".21"/>
<path d="M246.7 238.3h7.9v5.2h-2.7z" fill-rule="evenodd" fill="#fff"/>
<path d="M62.1 228h3M246.7 238.3h7.9v5.2h-2.7zM248.8 239.5h.1M249.5 238.8h.1M251.2 239.5h.1M252.4 239.2h.1M251.2 240.5h.1M251.2 241.9h.1M252.9 242.2h.1M254.1 240.9h.1" fill="none" stroke="#000" stroke-width=".21"/>
<path d="M248.6 238.3l2 2M80.4 240.3h3.9" fill="none" stroke="#fff" stroke-width=".21"/>
<path d="M31.8 266.1h60" fill="none" stroke="#000" stroke-width=".21"/>
<text font-size="5.5" x="31.8" y="264.9">A1 Section</text>
<g font-size="4.1">
<text x="69.1" y="387.7">Unit 2, LOT 617, (#11b) GWELUP STREET,</text>
<text x="69.1" y="392.4">KARRINYUP</text>
<text x="69.1" y="401.6">GBN PROPERTY</text>
<text x="272.3" y="411">19030</text>
</g>
<text font-size="3.6" x="264" y="381">Custom</text>
<g font-size="3.4">
<text x="126.8" y="201">BED 2</text>
<text x="204.5" y="201">WIR</text>
<text x="225.4" y="201">ENS</text>
<text x="31.8" y="269.5">1:50</text>
<text x="6" y="375.8">© copyright</text>
</g>
<g font-size="3">
<text x="158.2" y="176.7">TIMBER ROOF FRAME CONSTRUCTION</text>
<text x="165.8" y="180.4">TO COMPLY WITH A.S. 1684</text>
</g>
<g font-size="2.7">
<text x="35.1" y="214.4" transform="rotate(-90 35.1 214.4)">2692</text>
<text x="69.1" y="383">PROPOSED RESIDENCE ADDRESS:</text>
<text x="159" y="380.8">SIGNATURES:</text>
<text x="205.5" y="380.7">AMENDMENTS:</text>
<text x="264" y="386.8">SHEET:6</text>
<text x="279.2" y="386.8">OF 14</text>
<text x="264" y="391.3">DRN:</text>
<text x="69.1" y="397.2">FOR:</text>
<text x="264" y="401.2">SCALE:</text>
<text x="264" y="396.2">DATE:</text>
<text x="267.3" y="406.2">CONTRACT NO:</text>
</g>
<g font-size="2.5">
<text x="100.4" y="160.9">at 24.43° pitch</text>
<text x="100.6" y="157.9">colorbond roof</text>
<text x="73.2" y="182.9">32c</text>
<text x="258" y="182.9">32c</text>
<text x="39.9" y="186.8">C.L 31c+ PL</text>
<text x="62.4" y="190.9">proposed</text>
<text x="62.4" y="193.9">adjoining</text>
<text x="64.1" y="196.9">Unit 1</text>
<text x="51.1" y="220.9">neighbouring</text>
<text x="52.9" y="223.9">floor level</text>
<text x="58.7" y="227.4">11.514</text>
<text x="74.1" y="227.4">6c</text>
<text x="39.9" y="237.9">F.L 0c</text>
<text x="42.8" y="243.5">limestone retaining</text>
<text x="44.5" y="240.5">proposed Unit 1</text>
<text x="139.8" y="244">concrete slab on ground &amp;</text>
<text x="45.5" y="246.5">to eng's detail</text>
<text x="139.1" y="246.9">footings to engineer's detail</text>
<text x="158.2" y="388.3">OWNER:</text>
<text x="170" y="388.3">_____________________</text>
<text x="158.2" y="395.6">OWNER:</text>
<text x="170" y="395.6">_____________________</text>
<text x="158.2" y="402.6">BUILDER:_____________________</text>
<text x="158.2" y="409.7">DATE:</text>
<text x="170" y="409.7">_____________________</text>
</g>
<g font-size="2.1">
<text x="205.5" y="386.7">30/04/20</text>
<text x="206.1" y="384.2">16/03/20</text>
<text x="206.1" y="389.3">12/06/20</text>
<text x="216.2" y="384.2">SS</text>
<text x="216.2" y="386.7">SS</text>
<text x="216.2" y="389.3">SS</text>
<text x="225.5" y="384.2">PSVO1</text>
<text x="225.5" y="386.7">Amendments</text>
<text x="226.1" y="389.3">Window transoms</text>
<text x="205.5" y="394.4">22/7/20</text>
<text x="206.1" y="391.8">03/07/20</text>
<text x="215.6" y="394.4">GM</text>
<text x="216.2" y="391.8">SS</text>
<text x="225.5" y="394.4">gpo's added</text>
<text x="226.1" y="391.8">Update Wet Areas Tapware</text>
<text x="273.5" y="391.2">SS</text>
<text x="273.5" y="396.3">14/01/20</text>
<text x="273.5" y="401">1:50, 1:100</text>
</g>
<text font-size="1.8" x="209.1" y="414.5">F:\OneDrive\COAST HOMES JOBS\19029 GBN\E - Construction Drawings\19029 Site Plan V23.pln</text>
</svg>
